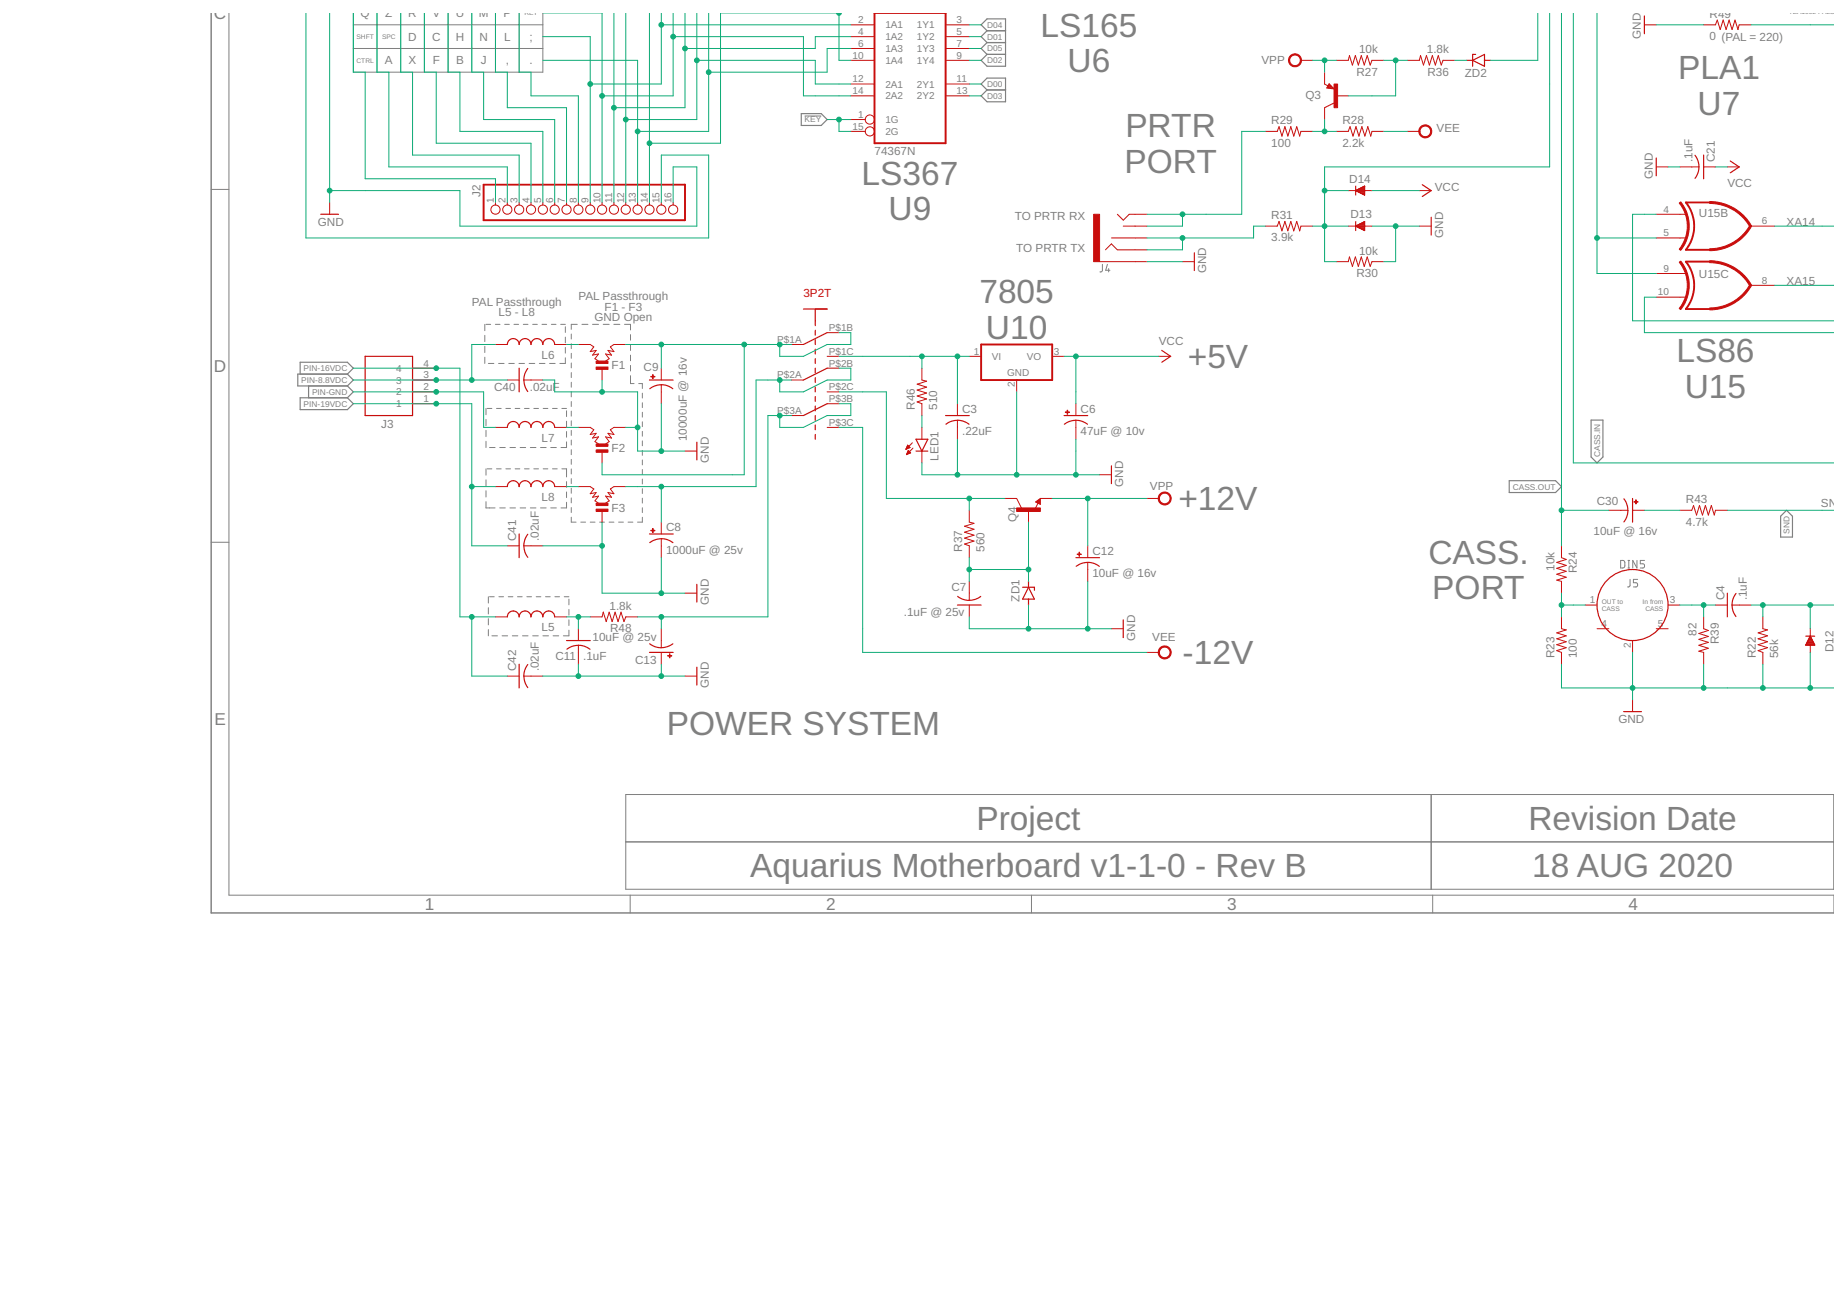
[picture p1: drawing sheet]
<svg xmlns="http://www.w3.org/2000/svg" width="594mm" height="420mm" viewBox="0 0 594 420" stroke-linecap="round" stroke-linejoin="round" font-family="sans-serif">
<g fill="none" stroke="#808080" stroke-width=".32">
<path d="M73.6 4.1v283.9h516.3M113.6 8h61M113.6 15.6h61M121.3 4.1v19.1M128.9 4.1v19.1M136.5 4.1v19.1M144.1 4.1v19.1M151.7 4.1v19.1M159.4 4.1v19.1M167 4.1v19.1M174.6 4.1v19.1h-61v-19.1M258.8 37.3h5.3"/>
<path d="M67.9 60.9h5.7M354.6 85v2.1l-.4 .4h-.4M356.2 85l-.6 2h1.4M356.6 86.4v1.1M155.9 104.4v2M155.9 107.9v2M155.9 111.4v2M155.9 114.9v2M156.3 104.4h1.5M157.1 116.9h1.8M159.3 104.4h1.5M160.4 116.9h1.7"/>
<path d="M162.3 104.4h1.5M163.6 116.9h1.8M165.3 104.4h1.5M166.9 116.9h1.8M168.3 104.4h1.5M170.2 116.9h1.8M171.3 104.4h1.5M173.5 116.9h1.8M174.3 104.4h1.5M176.8 116.9h1.8M177.3 104.4h1.5M180.3 104.4h1.5"/>
<path d="M181.8 105.1v1.9M181.8 108.5v1.8M181.8 111.8v1.8M181.8 115.1v1.8h-1.7M183.7 107.5v1.6M183.7 110.6v1.6M183.7 113.7v1.6M183.7 116.8v1.6M183.7 119.9v1.6M185.7 104.4h-2v1.6M187.2 104.4h1.9M190.6 104.4h1.9"/>
<path d="M194 104.4h1.9M197.4 104.4h2M200.9 104.4h1.9v1.8M202.8 107.7v1.8M202.8 111v1.8M202.8 114.3v1.8M202.8 117.6v1.8M156.3 131.4v2M156.3 134.9v2M156.3 138.5v2M156.7 131.4h1.5M159.7 131.4h1.5"/>
<path d="M162.7 131.4h1.5M165.7 131.4h1.5M168.7 131.4h1.5M171.7 131.4h1.5M174.7 131.4h1.5M177.7 131.4h1.5M180.7 131.4h1.5M182.2 132.2v1.8M182.2 135.5v1.8M182.2 138.8v1.9M183.7 123v1.6M183.7 126.1v1.6"/>
<path d="M183.7 129.2v1.6M183.7 132.3v1.6M183.7 135.4v1.6M183.7 138.5v1.6M202.8 120.9v2.5h1.1M205.4 123.4h1.2v1.6M206.6 126.5v1.6M206.6 129.6v1.5M206.6 132.6v1.6M206.6 135.7v1.6M206.6 138.8v1.5M156.3 142v2"/>
<path d="M156.3 150.8v2.1M156.3 154.4v2M156.3 157.9v2M156.7 150.8h1.5M157.5 144h1.7M159.7 150.8h1.5M160.7 144h1.8M162.7 150.8h1.5M164 144h1.8M165.7 150.8h1.5M167.3 144h1.8M168.7 150.8h1.5"/>
<path d="M170.6 144h1.8M171.7 150.8h1.5M173.9 144h1.8M174.7 150.8h1.5M177.1 144h1.8M177.7 150.8h1.5M180.7 150.8h1.5v2.6M182.2 142.2v1.8h-1.8M182.2 154.9v1.9M182.2 158.3v1.8M183.7 141.6v1.6M183.7 144.7v1.6"/>
<path d="M183.7 147.8v1.6M183.7 150.9v1.6M183.7 154v1.6M183.7 157.1v1.6M206.6 141.8v1.6M206.6 144.9v1.6M206.6 148v1.6M206.6 151v1.6M206.6 154.1v1.6M206.6 157.2v1.6M67.9 174.5h5.7M156.3 161.4v2h2.9"/>
<path d="M160.7 163.4h1.8M164 163.4h1.8M167.3 163.4h1.8M170.6 163.4h1.8M173.9 163.4h1.8M177.1 163.4h1.8M182.2 161.6v1.8h-1.8M183.7 160.2v1.6M183.7 163.3v1.6M183.7 166.4v1.6h1.6M186.8 168h1.5M189.8 168h1.6"/>
<path d="M192.9 168h1.5M195.9 168h1.6M199 168h1.5M202 168h1.6M206.6 166.4v1.6h-1.5M206.6 160.3v1.5M206.6 163.3v1.6M157.1 192v2M157.1 195.5v2M157.1 199v2M157.5 192h1.5M160.5 192h1.5"/>
<path d="M163.5 192h1.5M166.5 192h1.5M169.5 192h1.5M172.5 192h1.5M175.5 192h1.5M178.5 192h1.5M181.5 192h1.5M183 192.7v1.9M183 196.1v1.8M183 199.4v1.8M521.3 180.3h.9l.4 .5v1.5l-.4 .4h-.9zM523.6 180.3h.6"/>
<path d="M523.6 182.7h.6M523.9 180.3v2.4M524.3 186.4v2l-.4 .4h-.4M526.5 180.3v2.4l-1.3-2.4v2.4M526.7 186.4h-1.3v1.1h.8a.69 .69 0 0 1 .5 .7 .69 .69 0 0 1-.5 .6h-.8M529 180.3h-1.4v1.1h.8a.69 .69 0 0 1 .6 .7 .69 .69 0 0 1-.6 .6h-.8M157.1 202.5v2.1M158.2 204.6h1.8M161.5 204.6h1.8M164.8 204.6h1.8M168.1 204.6h1.7M171.3 204.6h1.8"/>
<path d="M174.6 204.6h1.8M177.9 204.6h1.8M183 202.7v1.9h-1.8M460.3 255.6v30.5M589.9 255.6v30.5M589.9 255.6h-388.6v30.5h388.6M201.3 270.8h388.6M202.7 288v5.7M331.8 288v5.7M460.8 288v5.7M589.9 288v5.7"/>
</g>
<path d="M67.9 4.1v289.6h522" fill="none" stroke="#808080" stroke-width=".47"/>
<g fill="none" stroke="#808080" stroke-width=".38">
<path d="M317.5 9.9l-1.9-1.9 1.9-1.9h5.9v15.2h-5.9l-1.9-1.9 1.9-1.9M317.5 9.9h5.9M317.5 9.9l-1.9 1.9 1.9 1.9M317.5 13.7h5.9M317.5 13.7l-1.9 1.9 1.9 1.9M317.5 17.5h5.9M257.7 36.6h6.4l1.9 1.9-1.9 1.9h-6.4zM315.6 27l1.9-1.9h5.9v7.6h-5.9l-1.9-1.9 1.9-1.9zM317.5 28.9h5.9M96.5 120.4v-3.9h15.2l1.9 1.9-1.9 2M96.5 128h15.2l1.9 1.9-1.9 1.9h-15.2zM99.3 124.2v3.8"/>
<path d="M111.7 120.4h-15.9v3.8h15.9M111.7 120.4l1.9 1.9-1.9 1.9M111.7 124.2l1.9 1.9-1.9 1.9M511.8 135.1h3.8v11.9l-1.9 1.9-1.9-1.9zM485.4 154.6h14.9l1.9 1.9-1.9 2h-14.9zM574.6 164.2l1.9 1.9v6.7h-3.8v-6.7z"/>
</g>
<g fill="none" stroke="#c90d0c" stroke-width=".32">
<path d="M273.7 19.4h7.6M273.7 8h7.6M273.7 11.8h7.6M273.7 15.6h7.6M304.1 19.4h7.7M304.1 8h7.7M304.1 11.8h7.7M304.1 15.6h7.7M418.4 19.4h3.8M429.9 19.4h3.8l.3-1.5 1 3 .9-3 1 3 1-3 .9 3 1-3 .9 3 .6-1.5h3.8M452.7 19.4h3.8l.4-1.5 1 3 .9-3 1 3 .9-3 1 3 .9-3 1 3 .5-1.5h3.9M528.9 8h3.8"/>
<path d="M548 8h3.8l.5-1.5 1 3 .9-3 1 3 1-3 .9 3 1-3 .9 3 .4-1.5h3.8M273.7 38.5h4.6M273.7 27h7.6M273.7 30.8h7.6M304.1 27h7.7M304.1 30.8h7.7M426 23.2v3.8l1.1 .6M427.5 26.9l1.6 1.7-2.4-.3zM429.1 33.1l-3.1 1.5v3.9M429.9 30.8h3.8M273.7 42.3h4.6M407 42.3h3.8l.6-1.6 .9 3.1 1-3.1 .9 3.1 1-3.1 .9 3.1 1-3.1 .9 3.1 .4-1.5h3.8"/>
<path d="M429.9 42.3h3.8l.5-1.6 1 3.1 .9-3.1 1 3.1 .9-3.1 1 3.1 .9-3.1 1 3.1 .4-1.5h3.8M452.7 42.3h3.8M532.7 53.7h3.8M540.3 53.7h6.1M548 53.7h3.8M555.6 53.7h3.8M106 65.1v3.8M159.4 65.1v.9M163.2 65.1v.9M167 65.1v.9M170.8 65.1v.9M174.6 65.1v.9"/>
<path d="M178.4 65.1v.9M182.2 65.1v.9M186 65.1v.9M189.8 65.1v.9M193.7 65.1v.9M197.5 65.1v.9M201.3 65.1v.9M205.1 65.1v.9M208.9 65.1v.9M212.7 65.1v.9M216.5 65.1v.9M357.5 76.6h11.4"/>
<path d="M359.4 68.9l1.9 1.9 1.9-1.9h5.7M361.3 72.7h7.6M407 72.7h3.8l.6-1.5 .9 3.1 1-3.1 .9 3.1 1-3.1 .9 3.1 1-3.1 .9 3.1 .4-1.6h3.8M433.7 72.7h2.4M433.7 61.3h2.4M436.1 61.3l2.8-1.4v2.8zM436.1 72.7l2.8-1.4v2.9zM436.2 61.2h2.7M436.2 72.7h2.7M436.3 72.9h2.6M436.3 61.4h2.6M436.6 61h2.3"/>
<path d="M436.6 72.5h2.3M436.7 73h2.2M436.7 61.6h2.2M437 60.9h1.9M437 72.3h1.9M437.1 73.3h1.8M437.1 61.8h1.8M437.4 60.7h1.5M437.4 72.1h1.5M437.5 73.4h1.4M437.5 62h1.4M437.8 60.5h1.1"/>
<path d="M437.8 71.9h1.1M437.9 73.6h1M437.9 62.2h1M438.1 60.3h.8M438.2 71.7h.7M438.3 73.9h.6M438.3 62.4h.6M438.6 60.1h.3M438.6 71.5h.3M438.7 74h.2M438.7 62.6h.2M438.9 72.7h2.4"/>
<path d="M438.9 61.3h2.4M456.5 72.7h3.8M456.5 61.3h3.8M532.7 68.9h9.5M532.7 76.6h9.5M563.2 72.7h7.6M353.7 84.2h15.2M355.6 80.4l1.9-1.9 1.9 1.9h9.5M380.3 84.2h3.9M429.9 84.2h3.8l.3-1.5 1 3 .9-3 1 3 1-3 .9 3 1-3 .9 3 .6-1.5h3.8M532.7 88h9.5M532.7 95.6h9.5"/>
<path d="M563.2 91.8h7.6M132.7 118.4h7.6M159.4 110.8h3.8M178.4 110.8h3.8M186 110.8h3.8l1.2 .8-1.2 1.5 1.9-.4-1.1 1.6 1.9-.4-1.1 1.5 1.1 .8M193.7 118.4v3.9M201.3 110.8h-3.8l-1.2 .8 1.2 1.5-1.9-.4 1.1 1.6-1.9-.4 1.1 1.5-1.1 .8M212.7 118.4v3.9M254.6 110.8h3.8M266 114.6h3.9M266 118.4h3.9M266 107h3.9"/>
<path d="M296.5 118.4v3.9l1.5 .3-3 1 3 .9-3 1 3 .9-3 1 3 1-3 .9 1.5 .6v3.8M311.8 114.6h3.8M338.4 114.6h3.8M372.7 114.6h3.8M132.7 122.3h7.6M132.7 129.9h7.6M132.7 126.1h7.6M159.4 137.5h3.8M163.2 122.3h3.8M168.5 122.3h6.1M178.4 137.5h3.8M186 137.5h3.8l1.2 .8-1.2 1.5 1.9-.4-1.1 1.5 1.9-.4-1.1 1.6 1.1 .7"/>
<path d="M201.3 137.5h-3.8l-1.2 .8 1.2 1.5-1.9-.4 1.1 1.5-1.9-.4 1.1 1.6-1.1 .7M212.7 123.8v6.1M254.6 122.3h3.8M254.6 133.7h3.8M266 137.5h3.9M266 129.9h3.9M266 126.1h3.9M296.5 137.5v3.8M308 129.9v3.8M308 135.2v6.1M327 122.3v3.8M346.1 129.9v3.8"/>
<path d="M346.1 135.2v6.1M159.4 156.5h3.8M178.4 156.5h3.8M186 156.5h3.8l1.2 .8-1.2 1.5 1.9-.3-1.1 1.5 1.9-.4-1.1 1.5 1.1 .8M193.7 145.1v3.8M201.3 156.5h-3.8l-1.2 .8 1.2 1.5-1.9-.3 1.1 1.5-1.9-.4 1.1 1.5-1.1 .8M220.3 145.1h3.8M291.4 144.5h.1M291.5 144.3h.5M291.6 144.1h.8M291.6 146.1h.4M291.7 143.9h.9"/>
<path d="M291.7 145.9h.8M291.7 143.7h.7M291.8 145.7h1.1M291.8 143.5h.4M291.9 145.5h.8M291.9 143.3h.2M292 143.2l.7 .8-1.3 .5zM292 145.3h.5M292.1 145.1h.2M292.1 144.9l.8 .8-1.3 .6zM293.5 142.5l-2.1 2M293.7 144.2l-2.1 2.1"/>
<path d="M296.5 145.1v3.8M353.7 152.7h3.8M163.2 175.6h3.8M168.5 175.6h6.1M193.7 164.2v3.8M212.7 168v3.8M212.7 173.3v6.1M311.8 164.2v3.8l1.5 .4-3.1 .9 3.1 1-3.1 .9 3.1 1-3.1 .9 3.1 1-3.1 .9 1.6 .6v3.8M323.2 160.4h3.8l1.5 3M330.8 164.2v3.8M333.1 161.5l1.5-1.1v1.9zM333.9 161.9l-.9 1.8"/>
<path d="M334.6 160.4h3.8M349.9 175.6v3.8M368.9 160.4h3.8M502.2 175.6v3.8l1.6 .6-3.1 .9 3.1 1-3.1 .9 3.1 1-3.1 .9 3.1 1-3.1 .9 1.5 .4v3.8M517.5 164.2h6.1M525.1 164.2h3.8M540.3 164.2h3.9l.5-1.6 1 3.1 .9-3.1 1 3.1 .9-3.1 1 3.1 .9-3.1 1 3.1 .4-1.5h3.8M159.4 198.5h3.8M178.4 198.5h3.8M189.8 198.5h3.9l.3-1.6 1 3.1 .9-3.1 1 3.1 .9-3.1 1 3.1 .9-3.1 1 3.1 .6-1.5h3.8M220.3 190.8h3.8M311.8 187v6.1"/>
<path d="M311.8 194.6v3.9M349.9 180.9v6.1M502.2 198.5v3.8l1.6 .3-3.1 1 3.1 1-3.1 .9 3.1 1-3.1 .9 3.1 1-3.1 .9 1.5 .6v3.8M509.9 194.6h3.8M536.5 194.6h3.8M548 198.5v3.8l1.5 .5-3.1 1 3.1 .9-3.1 1 3.1 1-3.1 .9 3.1 1-3.1 .9 1.6 .4v3.8M551.8 194.6h3.8M557.1 194.6h6.1M567 198.5v3.8l1.5 .3-3 1 3 1-3 .9 3 1-3 .9 3 1-3 .9 1.5 .6v3.8M163.2 217.5h3.8M168.5 217.5h6.1M186 202.3v3.8"/>
<path d="M186 207.6v6.1M212.7 202.3v6.1M212.7 209.9v3.8M220.3 217.5h3.8M357.5 202.3h3.8M368.9 209.9h3.8M513.7 202.3h3.8M525.1 206.1v3.8M532.7 202.3h3.8M580.8 207.5h2.9M580.9 207.3h2.7M581 207.1h2.5"/>
<path d="M581.1 206.9h2.3M581.2 206.7h2.1M581.3 206.5h1.9M581.4 206.3h1.7M581.5 206.1h1.5M581.6 205.9h1.3M581.7 205.7h1.1M581.8 205.5h.9M581.9 205.3h.7M582 205.1h.5M582.1 204.9h.3M582.2 204.7h.1"/>
<path d="M582.3 202.3v2.4M582.3 207.5v2.4M582.3 204.7l1.4 2.8h-2.9zM525.1 225.1v3.8"/>
<circle cx="279.8" cy="38.5" r="1.48"/>
<circle cx="279.8" cy="42.3" r="1.48"/>
<circle cx="159.4" cy="67.4" r="1.48"/>
<circle cx="163.2" cy="67.4" r="1.48"/>
<circle cx="167" cy="67.4" r="1.48"/>
<circle cx="170.8" cy="67.4" r="1.48"/>
<circle cx="174.6" cy="67.4" r="1.48"/>
<circle cx="178.4" cy="67.4" r="1.48"/>
<circle cx="182.2" cy="67.4" r="1.48"/>
<circle cx="186" cy="67.4" r="1.48"/>
<circle cx="189.8" cy="67.4" r="1.48"/>
<circle cx="193.7" cy="67.4" r="1.48"/>
<circle cx="197.5" cy="67.4" r="1.48"/>
<circle cx="201.3" cy="67.4" r="1.48"/>
<circle cx="205.1" cy="67.4" r="1.48"/>
<circle cx="208.9" cy="67.4" r="1.48"/>
<circle cx="212.7" cy="67.4" r="1.48"/>
<circle cx="216.5" cy="67.4" r="1.48"/>
</g>
<g fill="none" stroke="#c90d0c" stroke-width=".38">
<path d="M471.8 19.4h1.9M473.7 19.4l3.8-1.9v3.8zM474.6 17.5h-.9v3.8M477.5 19.4h1.9M528.9 5.1v5.7M427.6 28h.5l-.5-.4-.4 .6 1.5 .2-1.1-1.2-.6 1M436.1 59.9v2.8M457.5 59.4l2.8 1.9-2.8 1.9M532.7 50.8v5.8M545.2 50a6.1 6.1 0 0 1 0 7.4M548 49.9v7.6M556.5 51.8l2.9 1.9-2.9 1.9"/>
<path d="M103.2 68.9h5.7M436.1 61.3l2.8-1.4v2.8zM436.1 72.7l2.8-1.4v2.9zM436.1 71.3v2.9M460.3 69.9v5.7M258.4 99.4h7.6M262.2 99.4v5.4M384.2 81.3v5.7M117.5 114.6h15.2v19.1h-15.2zM163.2 110.8a1.9 1.9 0 0 1 1.9-1.9 1.9 1.9 0 0 1 1.9 1.9 1.9 1.9 0 0 1 1.9-1.9 1.9 1.9 0 0 1 1.9 1.9 1.9 1.9 0 0 1 1.9-1.9 1.9 1.9 0 0 1 1.9 1.9 1.9 1.9 0 0 1 1.9-1.9 1.9 1.9 0 0 1 1.9 1.9M167 118.4v7.7M169.8 118.5l-1 1.8-.3 2"/>
<path d="M262.2 106.3v1.5M262.2 109.3v1.5M262.2 112.4v1.5M262.2 115.4v1.5M262.2 118.4v1.6M266 107l-7.6 3.8M266 118.4l-7.6 3.9M373.7 112.7l2.8 1.9-2.8 1.9M163.2 137.5a1.9 1.9 0 0 1 1.9-1.9 1.9 1.9 0 0 1 1.9 1.9 1.9 1.9 0 0 1 1.9-1.9 1.9 1.9 0 0 1 1.9 1.9 1.9 1.9 0 0 1 1.9-1.9 1.9 1.9 0 0 1 1.9 1.9 1.9 1.9 0 0 1 1.9-1.9 1.9 1.9 0 0 1 1.9 1.9M168.5 122.3l.3 1.9 1 1.8M208.9 122.3h7.6M209 125.1a6 6 0 0 1 7.4 0"/>
<path d="M262.2 121.5v1.5M262.2 124.5v1.6M262.2 127.6v1.5M262.2 130.6v1.6M262.2 133.7v1.5M262.2 136.7v1.6M262.2 139.8v1.5M266 129.9l-7.6 3.8M304.1 133.7h7.7M308 135.2l1.9 .3 1.8 1M308 135.2l-2 .4-1.8 .9M342.2 133.7h7.7"/>
<path d="M346.1 135.2l1.9 .3 1.8 1M346.1 135.2l-2 .4-1.8 .9M163.2 156.5a1.9 1.9 0 0 1 1.9-1.9 1.9 1.9 0 0 1 1.9 1.9 1.9 1.9 0 0 1 1.9-1.9 1.9 1.9 0 0 1 1.9 1.9 1.9 1.9 0 0 1 1.9-1.9 1.9 1.9 0 0 1 1.9 1.9 1.9 1.9 0 0 1 1.9-1.9 1.9 1.9 0 0 1 1.9 1.9M224.1 142.3v5.7M294.6 141.3h3.8l-1.9 3.8zM294.6 145.1h3.8M357.5 149.9v5.7M167 171.8v7.6M168.5 175.6l.3 2 1 1.7M169.8 171.9l-1 1.7-.3 2M208.9 171.8h7.6M209 174.6a6 6 0 0 1 7.4 0"/>
<path d="M333.9 161.5l.3-.2v.6l-.7-.4 .9-.8v1.2M346.1 179.4h7.6M522.3 160.5l1 1.7 .3 2M523.6 164.2l-.3 2-1 1.7M525.1 160.4v7.6M163.2 198.5a1.9 1.9 0 0 1 1.9-1.9 1.9 1.9 0 0 1 1.9 1.9 1.9 1.9 0 0 1 1.9-1.9 1.9 1.9 0 0 1 1.9 1.9 1.9 1.9 0 0 1 1.9-1.9 1.9 1.9 0 0 1 1.9 1.9 1.9 1.9 0 0 1 1.9-1.9 1.9 1.9 0 0 1 1.9 1.9M224.1 188v5.7M308 194.6h7.6M308 191.9a6.1 6.1 0 0 0 7.4 0M328.9 188.9h3.8v1M330.8 188.9l1.9 3.8h-3.8zM330.8 187v1.9"/>
<path d="M330.8 192.7v1.9M346.2 182.2a6 6 0 0 1 7.4 0M361.3 199.4v5.7M555.6 190.8v7.7M558.4 190.9a6 6 0 0 0 0 7.5M167 213.7v7.6M168.5 217.5l.3 2 1 1.7M169.8 213.8l-1 1.7-.3 2M182.2 206.1h7.6M182.3 208.9a6 6 0 0 1 7.5 0M208.9 209.9h7.6M209 207.1l1.7 1 2 .3"/>
<path d="M216.4 207.1l-1.7 .9-2 .4M224.1 214.7v5.7M580.8 204.7h2.9M582.3 204.7l1.4 2.8h-2.9zM522.2 228.9h5.8"/>
<circle cx="525.1" cy="194.6" r="11.4"/>
</g>
<path d="M281.3 4.2h22.8v41.9h-22.8zM155.6 59.4h64.7v11.4h-64.7zM549.9 65.1h-7.7a12.2 12.2 0 0 1 0 15.3h7.7M549.9 84.2h-7.7a12.2 12.2 0 0 1 0 15.2h7.7M315.6 110.8h22.8v11.5h-22.8z" fill="none" stroke="#c90d0c" stroke-width=".61"/>
<g fill="#c90d0c" stroke="#c90d0c" stroke-width=".32">
<path d="M549.9 80a14.9 14.9 0 0 0 12.9-7.5l.6 .3a15.4 15.4 0 0 1-13.5 7.8z" fill-rule="evenodd"/>
<path d="M549.9 64.8a15.4 15.4 0 0 1 13.5 7.9l-.6 .3a14.9 14.9 0 0 0-12.9-7.6z" fill-rule="evenodd"/>
<path d="M540.1 65.3l.5-.4a12.5 12.5 0 0 1 0 15.7l-.5-.4a11.9 11.9 0 0 0 0-14.9z" fill-rule="evenodd"/>
<path d="M549.9 99.1a14.9 14.9 0 0 0 12.9-7.5l.6 .3a15.4 15.4 0 0 1-13.5 7.8z" fill-rule="evenodd"/>
<path d="M549.9 83.9a15.4 15.4 0 0 1 13.5 7.8l-.6 .3a14.9 14.9 0 0 0-12.9-7.5z" fill-rule="evenodd"/>
<path d="M540.1 84.4l.5-.4a12.5 12.5 0 0 1 0 15.6l-.5-.4a11.9 11.9 0 0 0 0-14.8z" fill-rule="evenodd"/>
<path d="M415.1 17.8a2.1 2.1 0 0 1 3.3 .6 2.1 2.1 0 0 1-1.4 3 2.1 2.1 0 0 1-2.6-2h.4a1.72 1.72 0 0 1 2.5-1.6 1.72 1.72 0 0 1 .3 2.9 1.72 1.72 0 0 1-2.8-.9v-.4h-.4l.1-.4z" fill-rule="evenodd"/>
<path d="M373.2 158.8a2.09 2.09 0 0 1 3.3 .6 2.09 2.09 0 0 1-1.4 3 2.09 2.09 0 0 1-2.6-2h.4a1.72 1.72 0 0 1 2.6-1.5 1.72 1.72 0 0 1 .1 2.9 1.72 1.72 0 0 1-2.7-1.1v-.3h-.4l.1-.5z" fill-rule="evenodd"/>
<path d="M373.2 208.3a2.09 2.09 0 0 1 3.3 .6 2.09 2.09 0 0 1-1.4 3 2.09 2.09 0 0 1-2.6-2h.4a1.72 1.72 0 0 1 2.6-1.4 1.72 1.72 0 0 1 .1 2.9 1.72 1.72 0 0 1-2.7-1.2v-.3h-.4l.1-.4z" fill-rule="evenodd"/>
<path d="M457 40.7a2.1 2.1 0 0 1 3.3 .6 2.1 2.1 0 0 1-1.4 3 2.1 2.1 0 0 1-2.6-2h.4a1.72 1.72 0 0 1 2.5-1.6 1.72 1.72 0 0 1 .3 2.9 1.72 1.72 0 0 1-2.7-1l-.1-.3h-.4l.1-.5z" fill-rule="evenodd"/>
</g>
<g fill="#c90d0c" stroke="#c90d0c" stroke-width=".32">
<path d="M526.1 160.8h.2v1.3h-.2z"/>
<path d="M525.5 161.4h1.4v.1h-1.4z"/>
<path d="M342.7 132.5h1.3v.2h-1.3z"/>
<path d="M343.2 132h.2v1.3h-.2z"/>
<path d="M327 163.4h7.6v1.1h-7.6z"/>
<path d="M209.3 170.6h1.4v.2h-1.4z"/>
<path d="M209.9 170h.2v1.3h-.2z"/>
<path d="M209.3 121.1h1.4v.2h-1.4z"/>
<path d="M209.9 120.5h.2v1.3h-.2z"/>
<path d="M191.7 163.8h3.9v.7h-3.9z"/>
<path d="M191.7 161.9h3.9v.7h-3.9z"/>
<path d="M191.7 144.7h3.9v.8h-3.9z"/>
<path d="M191.7 142.8h3.9v.8h-3.9z"/>
<path d="M191.7 118.1h3.9v.7h-3.9z"/>
<path d="M191.7 116.2h3.9v.7h-3.9z"/>
<path d="M214.8 210.9h1.3v.2h-1.3z"/>
<path d="M215.3 210.3h.2v1.3h-.2z"/>
<path d="M346.5 178.2h1.3v.2h-1.3z"/>
<path d="M347 177.7h.2v1.3h-.2z"/>
<path d="M429.1 27h1.1v7.6h-1.1z"/>
<path d="M351.8 68.9h1.9v15.3h-1.9z"/>
</g>
<g fill="none" stroke="#0dab76" stroke-width=".32">
<path d="M98.4 4.1v72.5h129.5v-26.7h-15.2v15.2M106 4.1v61M113.6 4.1v19.1h3.9v34.3h41.9v7.6M121.3 4.1v19.1h3.8v30.5h38.1v11.4M128.9 4.1v19.1h3.8v26.7h34.3v15.2M136.5 4.1v19.1h3.8v22.9h30.5v19M144.1 4.1v19.1h3.8v19.1h26.7v22.8M151.7 4.1v19.1h3.9v15.3h22.8v26.6M159.4 4.1v19.1h3.8v11.4h19v30.5M167 4.1v19.1h3.8v7.6h15.2v34.3M174.6 4.2h19.1v60.9M174.6 19.4h30.5v45.7"/>
<path d="M174.6 11.8h15.2v53.3M197.5 4.1v61M201.3 4.1v61M208.9 4.1v61M212.7 8h61M212.7 4.1v22.9h-22.9M216.5 4.1v26.7h-22.8M216.5 11.8h41.9v19h15.3M220.3 4.1v30.5h-22.8M224.1 4.1v34.4h-22.8M224.1 19.4h38.1v7.6h11.5M227.9 4.1v38.2h-22.8"/>
<path d="M269.9 4.1v15.3h3.8M269.9 4.2h-38.1v41.9h-22.9M273.7 15.6h-7.7v7.6h-38.1M273.7 11.8h-11.5v3.8h-41.9M311.8 8h3.8M311.8 19.4h3.8M311.8 11.8h3.8M311.8 15.6h3.8M422.2 19.4h7.7M426 19.4v3.8M445.1 19.4h7.6M448.9 19.4v11.4h-15.2"/>
<path d="M468 19.4h3.8M494.6 4.1v15.3h-15.2M498.4 4.1v49.6h-72.4v30.5h3.9M502.2 4.1v171.5M506.1 4.1v144.8h83.8M513.7 4.1v83.9h19M532.7 8h15.3M563.2 8h26.7M266 38.5h7.7M269.9 38.5v3.8h3.8M311.8 30.8h3.8M311.8 27h3.8"/>
<path d="M426 38.5v3.8M407 42.3h-7.6v26.6h-30.5M422.2 42.3h7.7M445.1 42.3h7.6M536.5 53.7h3.8M551.8 53.7h3.8M106 61.3h41.9v11.4h76.2v-19h-7.6v11.4M380.3 68.9v3.8h-11.4M380.3 76.6v3.8h-11.4M407 72.7h-3.8v3.9h-34.3M422.2 72.7h11.5M426 61.3h7.7"/>
<path d="M441.3 72.7h15.2M441.3 61.3h15.2M448.9 72.7v11.5h-3.8M513.7 76.6h19M532.7 68.9h-7.6v34.3h64.8M570.8 72.7h19.1M368.9 84.2h11.4M532.7 95.6h-3.8v11.4h61M570.8 91.8h19.1M113.6 118.4h34.3v80.1h11.5M159.4 110.8h-7.7v11.5M182.2 110.8h3.8"/>
<path d="M201.3 110.8h53.3M212.7 110.8v7.6M239.4 110.8v41.9h-45.7v-3.8M269.9 118.4h3.8v3.9h-7.7l-7.6 3.8h-7.6v-3.8M269.9 107h3.8v3.8h-7.7l-7.6 3.8h-7.6v-3.8M269.9 114.6h41.9M296.5 114.6v3.8M308 114.6v15.3M342.2 114.6h30.5M346.1 114.6v15.3M113.6 122.3h49.6M113.6 126.1h42v11.4h3.8"/>
<path d="M113.6 129.9h38.1v45.7h11.5M174.6 122.3h3.8v3.8h26.7v19h15.2M182.2 137.5h3.8M193.7 122.3v3.8M201.3 137.5h3.8M212.7 129.9v15.2M254.6 122.3h-11.4v34.2h-41.9M254.6 133.7h-7.6v64.8h-41.9M269.9 129.9h3.8v3.8h-7.7l-7.6 3.8h-7.6v-3.8M269.9 137.5h7.6v72.4h91.4M269.9 126.1h15.2v34.3h38.1M296.5 133.7v3.8"/>
<path d="M327 126.1v26.6M151.7 156.5h7.7M182.2 156.5h3.8M212.7 156.5v11.5M296.5 148.9v3.8h57.2M308 141.3v11.4M346.1 141.3v11.4M174.6 175.6h19.1M193.7 168v22.8h26.6M212.7 179.4v11.4M311.8 160.4v3.8M311.8 179.4v7.6"/>
<path d="M330.8 168v19M338.4 160.4h30.5M349.9 160.4v15.2M502.2 164.2h15.3M528.9 164.2h11.4M555.6 164.2h34.3M151.7 198.5v19h11.5M182.2 198.5h7.6M186 198.5v3.8M212.7 198.5v3.8M311.8 198.5v3.8h45.7M311.8 183.2h19"/>
<path d="M330.8 194.6v7.7M349.9 187v15.3M502.2 194.6h7.7M502.2 190.8v7.7M540.3 194.6h11.5M548 194.6v3.9M563.2 194.6h26.7M567 194.6v3.9M582.3 194.6v7.7M174.6 217.5h45.7M186 213.7v3.8M212.7 213.7v3.8"/>
<path d="M502.2 213.7v7.6h87.7M525.1 209.9v15.2M548 213.7v7.6M567 213.7v7.6M582.3 209.9v11.4"/>
</g>
<g fill="#0dab76" stroke="#0dab76" stroke-width=".32">
<path d="M269.1 4.2l1.5-.1a.73 .73 0 0 1-.8 .8 .73 .73 0 0 1-.7-.7z" fill-rule="evenodd"/>
<circle cx="548" cy="194.6" r=".76"/>
<circle cx="525.1" cy="221.3" r=".76"/>
<circle cx="548" cy="221.3" r=".76"/>
<circle cx="567" cy="221.3" r=".76"/>
<circle cx="582.3" cy="221.3" r=".76"/>
<circle cx="106" cy="61.3" r=".76"/>
<circle cx="448.9" cy="72.7" r=".76"/>
<circle cx="308" cy="152.7" r=".76"/>
<circle cx="327" cy="152.7" r=".76"/>
<circle cx="346.1" cy="152.7" r=".76"/>
<circle cx="212.7" cy="217.5" r=".76"/>
<circle cx="186" cy="217.5" r=".76"/>
<circle cx="330.8" cy="202.3" r=".76"/>
<circle cx="349.9" cy="202.3" r=".76"/>
<circle cx="205.1" cy="137.5" r=".76"/>
<circle cx="212.7" cy="145.1" r=".76"/>
<circle cx="193.7" cy="126.1" r=".76"/>
<circle cx="212.7" cy="190.8" r=".76"/>
<circle cx="193.7" cy="175.6" r=".76"/>
<circle cx="346.1" cy="114.6" r=".76"/>
<circle cx="186" cy="198.5" r=".76"/>
<circle cx="311.8" cy="160.4" r=".76"/>
<circle cx="330.8" cy="183.2" r=".76"/>
<circle cx="311.8" cy="183.2" r=".76"/>
<circle cx="296.5" cy="114.6" r=".76"/>
<circle cx="308" cy="114.6" r=".76"/>
<circle cx="502.2" cy="194.6" r=".76"/>
<circle cx="502.2" cy="164.2" r=".76"/>
<circle cx="513.7" cy="76.6" r=".76"/>
<circle cx="448.9" cy="19.4" r=".76"/>
<circle cx="426" cy="42.3" r=".76"/>
<circle cx="380.3" cy="76.6" r=".76"/>
<circle cx="380.3" cy="68.9" r=".76"/>
<circle cx="140.3" cy="118.4" r=".76"/>
<circle cx="151.7" cy="198.5" r=".76"/>
<circle cx="140.3" cy="122.3" r=".76"/>
<circle cx="151.7" cy="122.3" r=".76"/>
<circle cx="140.3" cy="126.1" r=".76"/>
<circle cx="140.3" cy="129.9" r=".76"/>
<circle cx="151.7" cy="156.5" r=".76"/>
<circle cx="212.7" cy="8" r=".76"/>
<circle cx="189.8" cy="27" r=".76"/>
<circle cx="216.5" cy="11.8" r=".76"/>
<circle cx="193.7" cy="30.8" r=".76"/>
<circle cx="220.3" cy="15.6" r=".76"/>
<circle cx="197.5" cy="34.6" r=".76"/>
<circle cx="224.1" cy="19.4" r=".76"/>
<circle cx="201.3" cy="38.5" r=".76"/>
<circle cx="227.9" cy="23.2" r=".76"/>
<circle cx="205.1" cy="42.3" r=".76"/>
<circle cx="208.9" cy="46.1" r=".76"/>
<circle cx="269.9" cy="38.5" r=".76"/>
<circle cx="426" cy="19.4" r=".76"/>
<circle cx="349.9" cy="160.4" r=".76"/>
<circle cx="426" cy="72.7" r=".76"/>
<circle cx="426" cy="61.3" r=".76"/>
<circle cx="212.7" cy="156.5" r=".76"/>
<circle cx="250.8" cy="122.3" r=".76"/>
<circle cx="239.4" cy="110.8" r=".76"/>
<circle cx="212.7" cy="110.8" r=".76"/>
<circle cx="250.8" cy="110.8" r=".76"/>
<circle cx="567" cy="194.6" r=".76"/>
<circle cx="582.3" cy="194.6" r=".76"/>
<circle cx="212.7" cy="198.5" r=".76"/>
<circle cx="250.8" cy="133.7" r=".76"/>
</g>
<g font-size="10.8" fill="#808080">
<text x="334.7" y="11.8">LS165</text>
<text x="343.4" y="23.2">U6</text>
<text x="539.8" y="25.5">PLA1</text>
<text x="546" y="36.9">U7</text>
<text x="362" y="44.2">PRTR</text>
<text x="277.1" y="59.4">LS367</text>
<text x="361.7" y="55.6">PORT</text>
<text x="285.8" y="70.8">U9</text>
<text x="315" y="97.5">7805</text>
<text x="317.1" y="108.9">U10</text>
<text x="382" y="118.5">+5V</text>
<text x="539.2" y="116.6">LS86</text>
<text x="541.9" y="128">U15</text>
<text x="379" y="164.2">+12V</text>
<text x="459.4" y="181.3">CASS.</text>
<text x="460.7" y="192.7">PORT</text>
<text x="380.4" y="213.7">-12V</text>
<text x="214.5" y="236.6">POWER SYSTEM</text>
<text x="314" y="267">Project</text>
<text x="491.6" y="267">Revision Date</text>
<text x="241.3" y="282.3">Aquarius Motherboard v1-1-0 - Rev B</text>
<text x="492.8" y="282.3">18 AUG 2020</text>
</g>
<g font-size="5.5" fill="#808080">
<text x="68.8" y="6.1">C</text>
<text x="68.8" y="119.6">D</text>
<text x="68.9" y="233.2">E</text>
<text x="136.6" y="292.8">1</text>
<text x="265.7" y="292.8">2</text>
<text x="394.8" y="292.8">3</text>
<text x="523.8" y="292.8">4</text>
</g>
<g font-size="3.8" fill="#808080">
<text x="116" y="5.5">Q</text>
<text x="123.9" y="5.5">Z</text>
<text x="131.3" y="5.5">R</text>
<text x="139.1" y="5.5">V</text>
<text x="146.6" y="5.5">U</text>
<text x="154" y="5.5">M</text>
<text x="161.9" y="5.5">P</text>
<text x="549.9" y="5.7">R49</text>
<text x="131.3" y="13.1">D</text>
<text x="139" y="13.1">C</text>
<text x="146.6" y="13.1">H</text>
<text x="154.2" y="13.1">N</text>
<text x="162.1" y="13.1">L</text>
<text x="170.3" y="13.1">;</text>
<text x="437.1" y="17.1">10k</text>
<text x="458.9" y="17.1">1.8k</text>
<text x="527.8" y="12.5" transform="rotate(-90 527.8 12.5)">GND</text>
<text x="549.9" y="12.9">0 (PAL = 220)</text>
<text x="123.8" y="20.7">A</text>
<text x="131.4" y="20.7">X</text>
<text x="139.2" y="20.7">F</text>
<text x="146.7" y="20.7">B</text>
<text x="154.6" y="20.7">J</text>
<text x="162.7" y="20.7">,</text>
<text x="170.3" y="20.7">.</text>
<text x="405.7" y="20.7">VPP</text>
<text x="436.3" y="24.3">R27</text>
<text x="459.1" y="24.3">R36</text>
<text x="471.1" y="24.9">ZD2</text>
<text x="419.9" y="32">Q3</text>
<text x="408.9" y="40">R29</text>
<text x="431.8" y="40">R28</text>
<text x="408.9" y="47.2">100</text>
<text x="431.8" y="47.2">2.2k</text>
<text x="462.1" y="42.5">VEE</text>
<text x="281.3" y="49.9">74367N</text>
<text x="544.3" y="52.2" transform="rotate(-90 544.3 52.2)">.1uF</text>
<text x="551.6" y="52.2" transform="rotate(-90 551.6 52.2)">C21</text>
<text x="434" y="58.8">D14</text>
<text x="531.6" y="57.5" transform="rotate(-90 531.6 57.5)">GND</text>
<text x="154.6" y="63.4" transform="rotate(-90 154.6 63.4)">J2</text>
<text x="461.5" y="61.3">VCC</text>
<text x="555.6" y="60.2">VCC</text>
<text x="326.4" y="70.6">TO PRTR RX</text>
<text x="408.9" y="70.5">R31</text>
<text x="434.4" y="70.3">D13</text>
<text x="546.4" y="69.9">U15B</text>
<text x="102.2" y="72.7">GND</text>
<text x="408.9" y="77.7">3.9k</text>
<text x="464.2" y="76.6" transform="rotate(-90 464.2 76.6)">GND</text>
<text x="574.6" y="72.7">XA14</text>
<text x="326.9" y="80.9">TO PRTR TX</text>
<text x="437.1" y="81.9">10k</text>
<text x="388" y="88" transform="rotate(-90 388 88)">GND</text>
<text x="436.3" y="89.1">R30</text>
<text x="546.4" y="89.3">U15C</text>
<text x="574.6" y="91.8">XA15</text>
<text x="151.8" y="98.3">PAL Passthrough</text>
<text x="160.4" y="101.6">L5 - L8</text>
<text x="186.1" y="96.7">PAL Passthrough</text>
<text x="194.5" y="100">F1 - F3</text>
<text x="191.2" y="103.3">GND Open</text>
<text x="372.7" y="110.8">VCC</text>
<text x="174.2" y="115.4">L6</text>
<text x="196.7" y="118.8">F1</text>
<text x="207" y="119.4">C9</text>
<text x="158.9" y="125.9">C40</text>
<text x="170.4" y="125.9">.02uF</text>
<text x="294.3" y="131.8" transform="rotate(-90 294.3 131.8)">R46</text>
<text x="301.5" y="131.8" transform="rotate(-90 301.5 131.8)">510</text>
<text x="122.6" y="137.7">J3</text>
<text x="309.5" y="132.7">C3</text>
<text x="347.6" y="132.7">C6</text>
<text x="174.2" y="142.1">L7</text>
<text x="220.9" y="141.9" transform="rotate(-90 220.9 141.9)">10000uF @ 16v</text>
<text x="309.5" y="140">.22uF</text>
<text x="347.6" y="140">47uF @ 10v</text>
<text x="196.7" y="145.5">F2</text>
<text x="227.9" y="148.9" transform="rotate(-90 227.9 148.9)">GND</text>
<text x="301.9" y="148.2" transform="rotate(-90 301.9 148.2)">LED1</text>
<text x="174.2" y="161.1">L8</text>
<text x="361.3" y="156.6" transform="rotate(-90 361.3 156.6)">GND</text>
<text x="369.9" y="157.5">VPP</text>
<text x="542.3" y="161.9">R43</text>
<text x="196.7" y="164.6">F3</text>
<text x="327" y="168" transform="rotate(-90 327 168)">Q4</text>
<text x="513.6" y="162.5">C30</text>
<text x="585.7" y="163">SND</text>
<text x="214.2" y="170.8">C8</text>
<text x="512.5" y="172">10uF @ 16v</text>
<text x="542.3" y="169.1">4.7k</text>
<text x="166" y="174.1" transform="rotate(-90 166 174.1)">C41</text>
<text x="173.3" y="174.1" transform="rotate(-90 173.3 174.1)">.02uF</text>
<text x="214.2" y="178.1">1000uF @ 25v</text>
<text x="309.5" y="177.5" transform="rotate(-90 309.5 177.5)">R37</text>
<text x="316.7" y="177.5" transform="rotate(-90 316.7 177.5)">560</text>
<text x="351.4" y="178.5">C12</text>
<text x="351.4" y="185.7">10uF @ 16v</text>
<text x="500" y="183.6" transform="rotate(-90 500 183.6)">10k</text>
<text x="507.2" y="184.4" transform="rotate(-90 507.2 184.4)">R24</text>
<text x="306" y="190.3">C7</text>
<text x="196.1" y="196.2">1.8k</text>
<text x="227.9" y="194.7" transform="rotate(-90 227.9 194.7)">GND</text>
<text x="327.9" y="193.5" transform="rotate(-90 327.9 193.5)">ZD1</text>
<text x="554.6" y="193.1" transform="rotate(-90 554.6 193.1)">C4</text>
<text x="561.9" y="193.1" transform="rotate(-90 561.9 193.1)">.1uF</text>
<text x="174.2" y="203">L5</text>
<text x="196.3" y="203.4">R48</text>
<text x="290.7" y="198.3">.1uF @ 25v</text>
<text x="190.6" y="206.3">10uF @ 25v</text>
<text x="365.1" y="206.1" transform="rotate(-90 365.1 206.1)">GND</text>
<text x="370.6" y="206.3">VEE</text>
<text x="545.7" y="204.6" transform="rotate(-90 545.7 204.6)">82</text>
<text x="552.9" y="207.3" transform="rotate(-90 552.9 207.3)">R39</text>
<text x="589.7" y="209.9" transform="rotate(-90 589.7 209.9)">D12</text>
<text x="166" y="216" transform="rotate(-90 166 216)">C42</text>
<text x="173.3" y="216" transform="rotate(-90 173.3 216)">.02uF</text>
<text x="178.6" y="212.4">C11</text>
<text x="187.6" y="212.4">.1uF</text>
<text x="204.3" y="213.5">C13</text>
<text x="500" y="211.8" transform="rotate(-90 500 211.8)">R23</text>
<text x="507.2" y="211.8" transform="rotate(-90 507.2 211.8)">100</text>
<text x="564.8" y="211.8" transform="rotate(-90 564.8 211.8)">R22</text>
<text x="572" y="211.8" transform="rotate(-90 572 211.8)">56k</text>
<text x="227.9" y="221.3" transform="rotate(-90 227.9 221.3)">GND</text>
<text x="520.5" y="232.8">GND</text>
</g>
<text font-size="3.8" fill="#c90d0c" x="258.4" y="95.6">3P2T</text>
<g font-size="3.2" fill="#808080">
<text x="276" y="7.4">2</text>
<text x="276" y="11.3">4</text>
<text x="284.8" y="9.1">1A1</text>
<text x="294.9" y="9.1">1Y1</text>
<text x="307.6" y="7.4">3</text>
<text x="307.6" y="11.3">5</text>
<text x="276" y="15.1">6</text>
<text x="284.8" y="12.9">1A2</text>
<text x="284.8" y="16.7">1A3</text>
<text x="294.9" y="12.9">1Y2</text>
<text x="294.9" y="16.7">1Y3</text>
<text x="307.6" y="15.1">7</text>
<text x="274.2" y="18.9">10</text>
<text x="284.8" y="20.5">1A4</text>
<text x="294.9" y="20.5">1Y4</text>
<text x="307.6" y="18.9">9</text>
<text x="274.2" y="26.5">12</text>
<text x="284.8" y="28.2">2A1</text>
<text x="294.9" y="28.2">2Y1</text>
<text x="307.6" y="26.5">11</text>
<text x="274.2" y="30.3">14</text>
<text x="284.8" y="32">2A2</text>
<text x="294.9" y="32">2Y2</text>
<text x="307.6" y="30.3">13</text>
<text x="274.2" y="41.7">15</text>
<text x="276" y="37.9">1</text>
<text x="284.8" y="39.6">1G</text>
<text x="284.8" y="43.4">2G</text>
<text x="158.8" y="65.4" transform="rotate(-90 158.8 65.4)">1</text>
<text x="162.6" y="65.4" transform="rotate(-90 162.6 65.4)">2</text>
<text x="166.4" y="65.4" transform="rotate(-90 166.4 65.4)">3</text>
<text x="170.3" y="65.4" transform="rotate(-90 170.3 65.4)">4</text>
<text x="174.1" y="65.4" transform="rotate(-90 174.1 65.4)">5</text>
<text x="177.9" y="65.4" transform="rotate(-90 177.9 65.4)">6</text>
<text x="181.7" y="65.4" transform="rotate(-90 181.7 65.4)">7</text>
<text x="185.5" y="65.4" transform="rotate(-90 185.5 65.4)">8</text>
<text x="189.3" y="65.4" transform="rotate(-90 189.3 65.4)">9</text>
<text x="193.1" y="65.4" transform="rotate(-90 193.1 65.4)">10</text>
<text x="196.9" y="65.4" transform="rotate(-90 196.9 65.4)">11</text>
<text x="200.7" y="65.4" transform="rotate(-90 200.7 65.4)">12</text>
<text x="204.5" y="65.4" transform="rotate(-90 204.5 65.4)">13</text>
<text x="208.4" y="65.4" transform="rotate(-90 208.4 65.4)">14</text>
<text x="212.2" y="65.4" transform="rotate(-90 212.2 65.4)">15</text>
<text x="216" y="65.4" transform="rotate(-90 216 65.4)">16</text>
<text x="535" y="68.4">4</text>
<text x="535" y="76">5</text>
<text x="566.7" y="72.2">6</text>
<text x="535" y="87.4">9</text>
<text x="533.2" y="95.1">10</text>
<text x="566.7" y="91.3">8</text>
<text x="266.6" y="106.5">P$1B</text>
<text x="250" y="110.3">P$1A</text>
<text x="127.4" y="119.6">4</text>
<text x="136.2" y="117.9">4</text>
<text x="266.6" y="114.1">P$1C</text>
<text x="266.6" y="117.9">P$2B</text>
<text x="313.2" y="114.1">1</text>
<text x="319.1" y="115.8">VI</text>
<text x="330.3" y="115.8">VO</text>
<text x="339" y="114.1">3</text>
<text x="127.4" y="123.4">3</text>
<text x="136.2" y="125.5">2</text>
<text x="136.2" y="121.7">3</text>
<text x="250" y="121.7">P$2A</text>
<text x="266.6" y="125.5">P$2C</text>
<text x="323.9" y="121.1">GND</text>
<text x="326.5" y="124.6" transform="rotate(-90 326.5 124.6)">2</text>
<text x="127.4" y="131">1</text>
<text x="127.4" y="127.2">2</text>
<text x="136.2" y="129.4">1</text>
<text x="266.6" y="129.4">P$3B</text>
<text x="250" y="133.2">P$3A</text>
<text x="266.6" y="137">P$3C</text>
<text x="511.3" y="194.1">1</text>
<text x="537.1" y="194.1">3</text>
<text x="515.2" y="201.7">4</text>
<text x="533.3" y="201.7">5</text>
<text x="524.6" y="208.4" transform="rotate(-90 524.6 208.4)">2</text>
</g>
<g font-size="2.7" fill="#808080">
<text x="317.5" y="8.9">D04</text>
<text x="317.5" y="12.7">D01</text>
<text x="317.5" y="16.5">D05</text>
<text x="317.5" y="20.4">D02</text>
<text x="317.5" y="28">D00</text>
<text x="317.5" y="31.8">D03</text>
<text x="258.8" y="39.4">KEY</text>
<text x="97.7" y="119.4">PIN-16VDC</text>
<text x="96.9" y="123.2">PIN-8.8VDC</text>
<text x="97.7" y="130.8">PIN-19VDC</text>
<text x="100.4" y="127">PIN-GND</text>
<text x="514.6" y="147" transform="rotate(-90 514.6 147)">CASS.IN</text>
<text x="486.6" y="157.5">CASS.OUT</text>
<text x="575.6" y="171.8" transform="rotate(-90 575.6 171.8)">SND</text>
</g>
<g font-size="2.1" fill="#808080">
<text x="168.7" y="4.9">RET</text>
<text x="575.3" y="4.4">TEA1002 PALSW</text>
<text x="114.7" y="12.5">SHFT</text>
<text x="122.9" y="12.5">SPC</text>
<text x="114.7" y="20.2">CTRL</text>
<text x="515.2" y="194.3">OUT to</text>
<text x="515.2" y="196.6">CASS</text>
<text x="528.3" y="194.3">In from</text>
<text x="529.2" y="196.6">CASS</text>
</g>
</svg>
